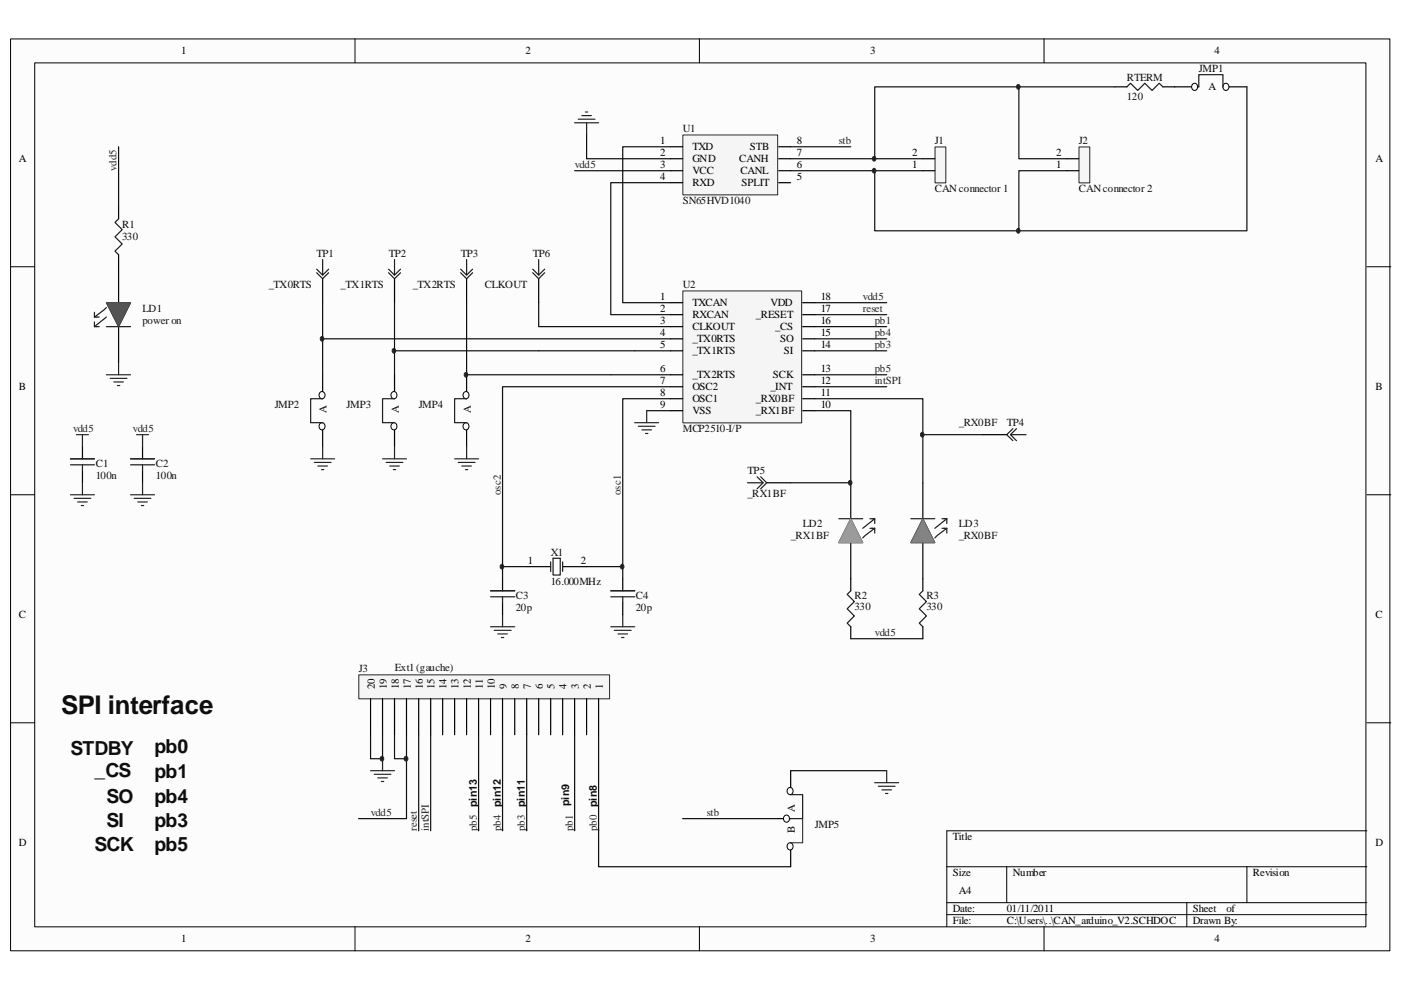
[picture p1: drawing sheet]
<svg xmlns="http://www.w3.org/2000/svg" width="297mm" height="210mm" viewBox="0 0 297 210" stroke-linecap="round" stroke-linejoin="round" font-family="sans-serif">
<path d="M2.3 8.3h292.4v193.3h-292.4z" fill="#fcfcfc"/>
<path d="M2.2 8.3h292.5v193.3h-292.5z" fill="none" stroke="#000" stroke-width=".21"/>
<path d="M7.4 13.4h282.2v183.1h-282.2z" fill="#fcfcfc"/>
<g fill="none" stroke="#000" stroke-width=".21">
<path d="M7.4 13.3h282.2v183.2h-282.2zM75.3 8.2v5.1M148.3 8.2v5.1M221.4 8.2v5.1M2.2 56.6h5.1M289.8 56.6h5.1M2.2 104.9h5.1M289.8 104.9h5.1M2.2 153.2h5.1M289.8 153.2h5.1M289.8 176.1h-89.1v20.4M75.3 196.5v5.1"/>
<path d="M148.3 196.5v5.1M200.7 183.8h89.1M200.7 191.4h89.1M200.7 193.9h89.1M213.4 183.8v7.6M221.4 196.5v5.1M251.6 191.4v5.1M264.4 183.8v7.6"/>
</g>
<path d="M25.1 43.9v2.5M25.1 54v10.2M25.1 69.3v7.6" fill="none" stroke="#000" stroke-width=".25"/>
<path d="M25.1 46.4l-.7 .8 1.5 1.5-1.5 1.5 1.5 1.5-1.5 1.6 .7 .7M20 69.3h1M20 66.2v1M20 68.2v1.1M20 67.2h1M22.6 64.2h5.1l-2.6 5.1zM22.6 65.2l-2.6 2M22.6 69.3h5.1M22.6 67.2l-2.6 2.1" fill="none" stroke="#1c1c1c" stroke-width=".25"/>
<path d="M25.1 31.1v12.8" fill="none" stroke="#0e0e0e" stroke-width=".25"/>
<path d="M22.6 79.5h5.1M25.1 76.9v2.6M23.4 80.2h3.5M24.1 81h2.1M24.9 81.7h.5" fill="none" stroke="#262626" stroke-width=".25"/>
<path d="M22.6 64.2h5.1l-2.6 5.1z" fill="#535353"/>
<path d="M22.6 64.2h5.1l-2.6 5.1z" fill="none" stroke="#4c4c4c" stroke-width=".21"/>
<path d="M144.8 28.7h20.1v12.6h-20.1z" fill="#f5f5f5"/>
<path d="M144.8 28.6h20.1v12.7h-20.1z" fill="none" stroke="#262626" stroke-width=".21"/>
<path d="M142.2 31.1h2.5M142.2 33.7h2.5M142.2 36.2h2.5M142.2 38.7h2.5M165.1 31.1h2.5M165.1 33.7h2.5M165.1 36.2h2.5M165.1 38.7h2.5" fill="none" stroke="#000" stroke-width=".25"/>
<path d="M198.3 31.2h2.2v7.6h-2.2z" fill="#f5f5f5"/>
<path d="M198.2 31.2h2.3v7.6h-2.3z" fill="none" stroke="#262626" stroke-width=".21"/>
<path d="M236.4 18.4h2.5M246.5 18.4h7.7M195.7 36.2h2.5M195.7 33.7h2.5" fill="none" stroke="#000" stroke-width=".25"/>
<path d="M121.8 36.2h20.4M124.4 28.6v5.1h17.8M142.2 38.7h-12.7v28h12.7M142.2 31.1h-10.2v33.1h10.2M167.6 36.2h28.1M167.6 33.7h28.1M172.8 64.2h15.2M172.8 66.7h15.2M137.1 87.1h5.1" fill="none" stroke="#0e0e0e" stroke-width=".25"/>
<path d="M121.8 26h5.1M122.6 25.3h3.5M123.4 24.5h2M124.1 23.7h.5M124.4 26v2.6M134.6 89.6h5.1M135.3 90.4h3.6M136.1 91.1h2M136.9 91.9h.5M137.1 87.1v2.5" fill="none" stroke="#262626" stroke-width=".25"/>
<path d="M238.9 18.4l.8-.7 1.5 1.5 1.5-1.5 1.6 1.5 1.5-1.5 .7 .7" fill="none" stroke="#1c1c1c" stroke-width=".25"/>
<path d="M252.8 17.9a.67 .67 0 0 1 .9 .1 .67 .67 0 0 1 0 .9 .67 .67 0 0 1-.9 .1 .86 .86 0 0 1 0-1.1z" fill-rule="evenodd" fill="#fcfcfc"/>
<path d="M252.8 17.9a.67 .67 0 0 1 .9 .1 .67 .67 0 0 1 0 .9 .67 .67 0 0 1-.9 .1 .86 .86 0 0 1 0-1.1z" fill="none" stroke="#000" stroke-width=".21"/>
<path d="M259.3 18.4h5.1" fill="none" stroke="#000" stroke-width=".25"/>
<path d="M259.5 17.9a.68 .68 0 0 1 .9 .1 .68 .68 0 0 1 0 .9 .68 .68 0 0 1-.9 .1 .92 .92 0 0 1 0-1.1z" fill-rule="evenodd" fill="#fcfcfc"/>
<path d="M259.5 17.9a.68 .68 0 0 1 .9 .1 .68 .68 0 0 1 0 .9 .68 .68 0 0 1-.9 .1 .92 .92 0 0 1 0-1.1z" fill="none" stroke="#000" stroke-width=".21"/>
<g fill="none" stroke="#1c1c1c" stroke-width=".25">
<path d="M254.2 18.4v-2.6h5.1v2.6M14.9 97.3h5.1M14.9 98.6h5.1M17.5 98.6v1.2M27.7 97.3h5.1M27.7 98.6h5.1M30.2 98.6v1.2M177.8 110h5.1M180.4 110l2.5 5.1h-5.1zM184.4 110h1.1M184.4 112h1.1M185.5 112l-2.6 2"/>
<path d="M185.5 110l-2.6 2M185.5 110v1M185.5 112v1M193.1 110h5.1M195.7 110l2.5 5.1h-5.1zM199.7 110h1M199.7 112h1M200.7 112l-2.5 2M200.7 110l-2.5 2M200.7 110v1M200.7 112v1M180.4 125.3l-.8 .7 1.5 1.6-1.5 1.5 1.5 1.5-1.5 1.5 .8 .8"/>
<path d="M195.7 125.3l-.8 .7 1.5 1.6-1.5 1.5 1.5 1.5-1.5 1.5 .8 .8"/>
</g>
<path d="M236.4 18.4h-50.9v15.3M264.4 18.4v30.5h-78.9v-12.7M134.6 74.4h7.6M172.8 71.8h15.2M172.8 74.4h15.2M172.8 79.5h15.2M172.8 69.3h15.2M172.8 87.1h7.6v15.3M180.4 135.4h15.3" fill="none" stroke="#0e0e0e" stroke-width=".25"/>
<path d="M17.5 94.7v2.6M17.5 99.8v2.6M30.2 94.7v2.6M30.2 99.8v2.6M180.4 102.4v7.6M180.4 115.1v10.2M195.7 102.4v7.6M195.7 115.1v10.2M180.4 132.9v2.5M195.7 132.9v2.5" fill="none" stroke="#000" stroke-width=".25"/>
<g fill="none" stroke="#262626" stroke-width=".25">
<path d="M16.2 92.2h2.6M17.5 92.2v2.5M29 92.2h2.5M30.2 92.2v2.5M14.9 104.9h5.1M15.7 105.7h3.6M16.5 106.4h2M17.2 107.2h.5M17.5 102.4v2.5M27.7 104.9h5.1M28.4 105.7h3.6M29.2 106.4h2"/>
<path d="M30 107.2h.5M30.2 102.4v2.5M129.5 132.9h5.1M130.3 133.6h3.5M131 134.4h2.1M131.8 135.2h.5M132 130.3v2.6"/>
</g>
<path d="M180.4 110l2.5 5.1h-5.1z" fill="#999"/>
<path d="M180.4 110l2.5 5.1h-5.1z" fill="none" stroke="#999" stroke-width=".21"/>
<path d="M195.7 110l2.5 5.1h-5.1z" fill="#848484"/>
<path d="M195.7 110l2.5 5.1h-5.1z" fill="none" stroke="#707070" stroke-width=".21"/>
<path d="M172.8 82h15.2M78.6 155.8v5.1h2.5v-5.1M83.6 155.8v5.1h2.6M86.2 155.8v5.1M101.5 155.8v20.3M106.5 155.8v20.3M111.7 155.8v20.3M86.2 160.9v12.7h-10.2" fill="none" stroke="#0e0e0e" stroke-width=".25"/>
<path d="M78.6 163.4h5M79.3 164.2h3.6M80.1 164.9h2M80.9 165.7h.5M81.1 160.9v2.5" fill="none" stroke="#262626" stroke-width=".25"/>
<path d="M68.4 89.6v5.1M208.4 92.2h5M162.6 102.4h5" fill="none" stroke="#000" stroke-width=".25"/>
<path d="M214.2 92.2h3.3M214.8 90.9l-1.4 1.3 1.4 1.2M215.5 90.9l-1.3 1.3 1.3 1.2M158.5 102.4h3.3M160.5 101.1l1.3 1.3-1.3 1.2M161.3 101.1l1.3 1.3-1.3 1.2" fill="none" stroke="#1c1c1c" stroke-width=".25"/>
<path d="M67.8 89.8a.68 .68 0 0 1 .9 .1 .68 .68 0 0 1 0 .9 .68 .68 0 0 1-.9 .1 .92 .92 0 0 1 0-1.1z" fill-rule="evenodd" fill="#fcfcfc"/>
<path d="M67.8 89.8a.68 .68 0 0 1 .9 .1 .68 .68 0 0 1 0 .9 .68 .68 0 0 1-.9 .1 .92 .92 0 0 1 0-1.1z" fill="none" stroke="#000" stroke-width=".21"/>
<path d="M68.4 79.5v5" fill="none" stroke="#000" stroke-width=".25"/>
<path d="M67.8 83.2a.68 .68 0 0 1 .9 .1 .68 .68 0 0 1 0 .9 .68 .68 0 0 1-.9 .1 .92 .92 0 0 1 0-1.1z" fill-rule="evenodd" fill="#fcfcfc"/>
<path d="M67.8 83.2a.68 .68 0 0 1 .9 .1 .68 .68 0 0 1 0 .9 .68 .68 0 0 1-.9 .1 .92 .92 0 0 1 0-1.1z" fill="none" stroke="#000" stroke-width=".21"/>
<path d="M68.4 84.5h-2.5v5.1h2.5" fill="none" stroke="#1c1c1c" stroke-width=".25"/>
<path d="M83.6 89.6v5.1" fill="none" stroke="#000" stroke-width=".25"/>
<path d="M83.1 89.8a.67 .67 0 0 1 .9 .1 .67 .67 0 0 1 0 .9 .67 .67 0 0 1-.9 .1 .86 .86 0 0 1 0-1.1z" fill-rule="evenodd" fill="#fcfcfc"/>
<path d="M83.1 89.8a.67 .67 0 0 1 .9 .1 .67 .67 0 0 1 0 .9 .67 .67 0 0 1-.9 .1 .86 .86 0 0 1 0-1.1z" fill="none" stroke="#000" stroke-width=".21"/>
<path d="M83.6 79.5v5" fill="none" stroke="#000" stroke-width=".25"/>
<path d="M83.1 83.2a.67 .67 0 0 1 .9 .1 .67 .67 0 0 1 0 .9 .67 .67 0 0 1-.9 .1 .86 .86 0 0 1 0-1.1z" fill-rule="evenodd" fill="#fcfcfc"/>
<path d="M83.1 83.2a.67 .67 0 0 1 .9 .1 .67 .67 0 0 1 0 .9 .67 .67 0 0 1-.9 .1 .86 .86 0 0 1 0-1.1z" fill="none" stroke="#000" stroke-width=".21"/>
<path d="M83.6 84.5h-2.5v5.1h2.5" fill="none" stroke="#1c1c1c" stroke-width=".25"/>
<path d="M98.9 89.6v5.1" fill="none" stroke="#000" stroke-width=".25"/>
<path d="M98.4 89.8a.67 .67 0 0 1 .9 .1 .67 .67 0 0 1 0 .9 .67 .67 0 0 1-.9 .1 .86 .86 0 0 1 0-1.1z" fill-rule="evenodd" fill="#fcfcfc"/>
<path d="M98.4 89.8a.67 .67 0 0 1 .9 .1 .67 .67 0 0 1 0 .9 .67 .67 0 0 1-.9 .1 .86 .86 0 0 1 0-1.1z" fill="none" stroke="#000" stroke-width=".21"/>
<path d="M98.9 79.5v5" fill="none" stroke="#000" stroke-width=".25"/>
<path d="M98.4 83.2a.67 .67 0 0 1 .9 .1 .67 .67 0 0 1 0 .9 .67 .67 0 0 1-.9 .1 .86 .86 0 0 1 0-1.1z" fill-rule="evenodd" fill="#fcfcfc"/>
<path d="M98.4 83.2a.67 .67 0 0 1 .9 .1 .67 .67 0 0 1 0 .9 .67 .67 0 0 1-.9 .1 .86 .86 0 0 1 0-1.1z" fill="none" stroke="#000" stroke-width=".21"/>
<path d="M67.1 57.8l1.3 1.3 1.3-1.3M67.1 57.1l1.3 1.2 1.3-1.2M68.4 55v3.3M82.4 57.8l1.2 1.3 1.3-1.3M82.4 57.1l1.2 1.2 1.3-1.2M83.6 55v3.3M97.7 57.8l1.2 1.3 1.3-1.3M97.7 57.1l1.2 1.2 1.3-1.2M98.9 55v3.3M98.9 84.5h-2.5v5.1h2.5" fill="none" stroke="#1c1c1c" stroke-width=".25"/>
<g fill="none" stroke="#262626" stroke-width=".25">
<path d="M65.9 97.3h5M66.6 98h3.6M67.4 98.8h2M68.2 99.6h.5M68.4 94.7v2.6M81.1 97.3h5.1M81.9 98h3.5M82.6 98.8h2.1M83.4 99.6h.5M83.6 94.7v2.6M96.4 97.3h5.1M97.2 98h3.5"/>
<path d="M97.9 98.8h2M98.7 99.6h.5M98.9 94.7v2.6"/>
</g>
<path d="M68.4 64.2v7.6M83.6 64.2v10.2M98.9 64.2v15.3h43.3M134.6 74.4h-51v5.1M142.2 71.8h-73.8v7.7" fill="none" stroke="#0e0e0e" stroke-width=".25"/>
<path d="M68.4 59.1v5.1M83.6 59.1v5.1M98.9 59.1v5.1" fill="none" stroke="#000" stroke-width=".25"/>
<path d="M228.8 31.2h2.3v7.6h-2.3z" fill="#f5f5f5"/>
<path d="M228.8 31.2h2.3v7.6h-2.3z" fill="none" stroke="#262626" stroke-width=".21"/>
<path d="M226.2 36.2h2.5M226.2 33.7h2.5" fill="none" stroke="#000" stroke-width=".25"/>
<path d="M216 18.4v15.3h10.2M226.2 36.2h-10.2v12.7" fill="none" stroke="#0e0e0e" stroke-width=".25"/>
<path d="M144.8 61.7h25.2v28h-25.2z" fill="#f5f5f5"/>
<path d="M144.8 61.7h25.2v28h-25.2z" fill="none" stroke="#262626" stroke-width=".21"/>
<g fill="none" stroke="#000" stroke-width=".25">
<path d="M114.2 59.1v5.1M142.2 64.2h2.5M142.2 66.7h2.5M142.2 69.3h2.5M142.2 71.8h2.5M142.2 74.4h2.5M142.2 79.5h2.5M170.2 64.2h2.6M170.2 66.7h2.6M170.2 69.3h2.6M170.2 71.8h2.6M170.2 74.4h2.6"/>
<path d="M170.2 79.5h2.6M142.2 82h2.5M142.2 84.5h2.5M142.2 87.1h2.5M170.2 82h2.6M170.2 84.5h2.6M170.2 87.1h2.6"/>
</g>
<path d="M114.2 64.2v5.1h28" fill="none" stroke="#0e0e0e" stroke-width=".25"/>
<path d="M112.9 57.8l1.3 1.3 1.3-1.3M112.9 57.1l1.3 1.2 1.3-1.2M114.2 55v3.3" fill="none" stroke="#1c1c1c" stroke-width=".25"/>
<path d="M76.1 143.1h53.1v5.1h-53.1z" fill="#f5f5f5"/>
<path d="M76.1 143.1h53.1v5.1h-53.1z" fill="none" stroke="#262626" stroke-width=".21"/>
<g fill="none" stroke="#000" stroke-width=".25">
<path d="M78.6 148.1v7.7M81.1 148.1v7.7M83.6 148.1v7.7M86.2 148.1v7.7M88.8 148.1v7.7M91.3 148.1v7.7M93.8 148.1v7.7M96.4 148.1v7.7M98.9 148.1v7.7M101.5 148.1v7.7M104 148.1v7.7M106.5 148.1v7.7"/>
<path d="M109.1 148.1v7.7M111.7 148.1v7.7M114.2 148.1v7.7M116.8 148.1v7.7M119.3 148.1v7.7M121.8 148.1v7.7M124.4 148.1v7.7M126.9 148.1v7.7"/>
</g>
<path d="M88.8 155.8v20.3M91.3 155.8v20.3M126.9 155.8v20.3" fill="none" stroke="#0e0e0e" stroke-width=".25"/>
<path d="M98.6 79a.46 .46 0 0 1 .6 .5 .46 .46 0 0 1-.6 .4 .61 .61 0 0 1 0-.9z" fill-rule="evenodd" fill="#262626"/>
<path d="M98.6 79a.46 .46 0 0 1 .6 .5 .46 .46 0 0 1-.6 .4 .61 .61 0 0 1 0-.9z" fill="none" stroke="#262626" stroke-width=".21"/>
<path d="M83.3 73.9a.45 .45 0 0 1 .6 .5 .45 .45 0 0 1-.6 .4 .6 .6 0 0 1 0-.9z" fill-rule="evenodd" fill="#262626"/>
<path d="M83.3 73.9a.45 .45 0 0 1 .6 .5 .45 .45 0 0 1-.6 .4 .6 .6 0 0 1 0-.9z" fill="none" stroke="#262626" stroke-width=".21"/>
<path d="M68.1 71.4a.45 .45 0 0 1 .6 .4 .45 .45 0 0 1-.6 .5 .6 .6 0 0 1 0-.9z" fill-rule="evenodd" fill="#262626"/>
<path d="M68.1 71.4a.45 .45 0 0 1 .6 .4 .45 .45 0 0 1-.6 .5 .6 .6 0 0 1 0-.9z" fill="none" stroke="#262626" stroke-width=".21"/>
<path d="M185.1 33.2a.46 .46 0 0 1 .6 .5 .46 .46 0 0 1-.6 .4 .61 .61 0 0 1 0-.9z" fill-rule="evenodd" fill="#262626"/>
<path d="M185.1 33.2a.46 .46 0 0 1 .6 .5 .46 .46 0 0 1-.6 .4 .61 .61 0 0 1 0-.9z" fill="none" stroke="#262626" stroke-width=".21"/>
<path d="M185.1 35.8a.45 .45 0 0 1 .6 .4 .45 .45 0 0 1-.6 .4 .6 .6 0 0 1 0-.8z" fill-rule="evenodd" fill="#262626"/>
<path d="M185.1 35.8a.45 .45 0 0 1 .6 .4 .45 .45 0 0 1-.6 .4 .6 .6 0 0 1 0-.8z" fill="none" stroke="#262626" stroke-width=".21"/>
<path d="M215.7 18a.45 .45 0 0 1 .6 .4 .45 .45 0 0 1-.6 .4 .6 .6 0 0 1 0-.8z" fill-rule="evenodd" fill="#262626"/>
<path d="M215.7 18a.45 .45 0 0 1 .6 .4 .45 .45 0 0 1-.6 .4 .6 .6 0 0 1 0-.8z" fill="none" stroke="#262626" stroke-width=".21"/>
<path d="M215.7 48.5a.45 .45 0 0 1 .6 .4 .45 .45 0 0 1-.6 .5 .6 .6 0 0 1 0-.9z" fill-rule="evenodd" fill="#262626"/>
<path d="M215.7 48.5a.45 .45 0 0 1 .6 .4 .45 .45 0 0 1-.6 .5 .6 .6 0 0 1 0-.9z" fill="none" stroke="#262626" stroke-width=".21"/>
<path d="M167.6 31.1h12.8M167.6 102.4h12.8M121.8 155.8v20.3" fill="none" stroke="#0e0e0e" stroke-width=".25"/>
<path d="M180.1 101.9a.45 .45 0 0 1 .5 .5 .45 .45 0 0 1-.5 .4 .6 .6 0 0 1 0-.9z" fill-rule="evenodd" fill="#262626"/>
<path d="M180.1 101.9a.45 .45 0 0 1 .5 .5 .45 .45 0 0 1-.5 .4 .6 .6 0 0 1 0-.9z" fill="none" stroke="#262626" stroke-width=".21"/>
<path d="M172.8 84.5h22.9v17.9M195.7 92.2h12.7" fill="none" stroke="#0e0e0e" stroke-width=".25"/>
<path d="M195.3 91.7a.45 .45 0 0 1 .6 .5 .45 .45 0 0 1-.6 .4 .6 .6 0 0 1 0-.9z" fill-rule="evenodd" fill="#262626"/>
<path d="M195.3 91.7a.45 .45 0 0 1 .6 .5 .45 .45 0 0 1-.6 .4 .6 .6 0 0 1 0-.9z" fill="none" stroke="#262626" stroke-width=".21"/>
<path d="M85.9 160.4a.47 .47 0 0 1 .6 .5 .47 .47 0 0 1-.6 .4 .6 .6 0 0 1 0-.9z" fill-rule="evenodd" fill="#262626"/>
<path d="M85.9 160.4a.47 .47 0 0 1 .6 .5 .47 .47 0 0 1-.6 .4 .6 .6 0 0 1 0-.9z" fill="none" stroke="#262626" stroke-width=".21"/>
<path d="M80.8 160.4a.46 .46 0 0 1 .6 .5 .46 .46 0 0 1-.6 .4 .61 .61 0 0 1 0-.9z" fill-rule="evenodd" fill="#262626"/>
<path d="M80.8 160.4a.46 .46 0 0 1 .6 .5 .46 .46 0 0 1-.6 .4 .61 .61 0 0 1 0-.9z" fill="none" stroke="#262626" stroke-width=".21"/>
<path d="M144.7 173.6h20.4M167.6 163.4h20.4" fill="none" stroke="#0e0e0e" stroke-width=".25"/>
<path d="M165.1 173.6h2.5" fill="none" stroke="#000" stroke-width=".25"/>
<path d="M166.3 173a.67 .67 0 0 1 .9 .1 .67 .67 0 0 1 0 .9 .67 .67 0 0 1-.9 .1 .86 .86 0 0 1 0-1.1z" fill-rule="evenodd" fill="#fcfcfc"/>
<path d="M166.3 173a.67 .67 0 0 1 .9 .1 .67 .67 0 0 1 0 .9 .67 .67 0 0 1-.9 .1 .86 .86 0 0 1 0-1.1z" fill="none" stroke="#000" stroke-width=".21"/>
<path d="M167.6 163.4v5.1" fill="none" stroke="#000" stroke-width=".25"/>
<path d="M167.1 167.2a.67 .67 0 0 1 .9 .1 .67 .67 0 0 1 0 .9 .67 .67 0 0 1-.9 .1 .86 .86 0 0 1 0-1.1z" fill-rule="evenodd" fill="#fcfcfc"/>
<path d="M167.1 167.2a.67 .67 0 0 1 .9 .1 .67 .67 0 0 1 0 .9 .67 .67 0 0 1-.9 .1 .86 .86 0 0 1 0-1.1z" fill="none" stroke="#000" stroke-width=".21"/>
<path d="M167.6 178.7v5.1" fill="none" stroke="#000" stroke-width=".25"/>
<path d="M167.1 178.9a.67 .67 0 0 1 .9 .1 .67 .67 0 0 1 0 .9 .67 .67 0 0 1-.9 .1 .86 .86 0 0 1 0-1.1z" fill-rule="evenodd" fill="#fcfcfc"/>
<path d="M167.1 178.9a.67 .67 0 0 1 .9 .1 .67 .67 0 0 1 0 .9 .67 .67 0 0 1-.9 .1 .86 .86 0 0 1 0-1.1z" fill="none" stroke="#000" stroke-width=".21"/>
<path d="M116.8 119.1v2.1M117.3 118.4h1.5v3.5h-1.5zM119.3 119.1v2.1M167.6 168.5h2.6v5.1h-2.6" fill="none" stroke="#1c1c1c" stroke-width=".25"/>
<path d="M170.2 173.6v5.1M170.2 178.7h-2.6" fill="none" stroke="#1c1c1c" stroke-width=".21" stroke-dasharray="6.1 2"/>
<path d="M142.2 82h-35.7v40.7M106.5 120.1h5.2M126.9 176.1v7.7h40.7" fill="none" stroke="#0e0e0e" stroke-width=".25"/>
<path d="M104 132.9h5.1M104.8 133.6h3.6M105.5 134.4h2.1M106.3 135.2h.5M106.5 130.3v2.6M185.5 165.9h5M186.2 166.7h3.6M187 167.5h2M187.7 168.2h.6M188 163.4v2.5" fill="none" stroke="#262626" stroke-width=".25"/>
<path d="M111.7 120.1h5.1M119.3 120.1h5.1" fill="none" stroke="#000" stroke-width=".25"/>
<path d="M106.2 119.7a.45 .45 0 0 1 .6 .4 .45 .45 0 0 1-.6 .5 .6 .6 0 0 1 0-.9z" fill-rule="evenodd" fill="#262626"/>
<path d="M106.2 119.7a.45 .45 0 0 1 .6 .4 .45 .45 0 0 1-.6 .5 .6 .6 0 0 1 0-.9z" fill="none" stroke="#262626" stroke-width=".21"/>
<path d="M142.2 84.5h-10.2v38.2M124.4 120.1h7.6" fill="none" stroke="#0e0e0e" stroke-width=".25"/>
<path d="M131.7 119.7a.45 .45 0 0 1 .6 .4 .45 .45 0 0 1-.6 .5 .6 .6 0 0 1 0-.9z" fill-rule="evenodd" fill="#262626"/>
<path d="M131.7 119.7a.45 .45 0 0 1 .6 .4 .45 .45 0 0 1-.6 .5 .6 .6 0 0 1 0-.9z" fill="none" stroke="#262626" stroke-width=".21"/>
<path d="M106.5 122.7v2.6M106.5 127.8v2.5M132 122.7v2.6M132 127.8v2.5" fill="none" stroke="#000" stroke-width=".25"/>
<path d="M104 125.3h5.1M104 126.5h5.1M106.5 126.5v1.3M129.5 125.3h5.1M129.5 126.5h5.1M132 126.5v1.3" fill="none" stroke="#1c1c1c" stroke-width=".25"/>
<text font-size="5.5" fill="#0e0e0e" x="13" y="151.3">SPI interface</text>
<g font-size="4.1" fill="#0e0e0e">
<text x="15" y="160">STDBY</text>
<text x="32.8" y="159.7">pb0</text>
<text x="20.1" y="164.8">_CS</text>
<text x="32.8" y="165.1">pb1</text>
<text x="22.6" y="170.2">SO</text>
<text x="32.8" y="170.2">pb4</text>
<text x="22.6" y="175.3">SI</text>
<text x="32.8" y="175.3">pb3</text>
<text x="20.1" y="180.3">SCK</text>
<text x="32.8" y="180.3">pb5</text>
</g>
<g font-size="2.3">
<text x="38.4" y="11.5">1</text>
<text x="111.4" y="11.5">2</text>
<text x="184.5" y="11.5">3</text>
<text x="257.5" y="11.5">4</text>
<text x="256.2" y="19.1">A</text>
<text x="4" y="34.4">A</text>
<text x="140" y="30.6">1</text>
<text x="140" y="33.1">2</text>
<text x="140" y="35.7">3</text>
<text x="146.8" y="31.8">TXD</text>
<text x="146.8" y="34.4">GND</text>
<text x="156.7" y="34.4">CANH</text>
<text x="159" y="31.8">STB</text>
<text x="168.9" y="35.7">6</text>
<text x="168.9" y="33.1">7</text>
<text x="168.9" y="30.6">8</text>
<text x="193.4" y="35.7">1</text>
<text x="193.4" y="33.1">2</text>
<text x="223.9" y="35.7">1</text>
<text x="223.9" y="33.1">2</text>
<text x="291.6" y="34.4">A</text>
<text x="140" y="38.2">4</text>
<text x="146.8" y="37">VCC</text>
<text x="146.8" y="39.5">RXD</text>
<text x="157" y="37">CANL</text>
<text x="157.2" y="39.5">SPLIT</text>
<text x="168.9" y="38.2">5</text>
<text x="140" y="63.7">1</text>
<text x="146.8" y="64.9">TXCAN</text>
<text x="163.4" y="64.9">VDD</text>
<text x="174" y="63.7">18</text>
<text x="140" y="66.2">2</text>
<text x="140" y="68.7">3</text>
<text x="140" y="71.3">4</text>
<text x="146.8" y="67.5">RXCAN</text>
<text x="146.8" y="70">CLKOUT</text>
<text x="160.3" y="67.5">_RESET</text>
<text x="164.4" y="70">_CS</text>
<text x="174" y="66.2">17</text>
<text x="174" y="71.3">15</text>
<text x="174" y="68.7">16</text>
<text x="140" y="73.8">5</text>
<text x="146.8" y="72.6">_TX0RTS</text>
<text x="146.8" y="75.1">_TX1RTS</text>
<text x="165.4" y="72.6">SO</text>
<text x="166.2" y="75.1">SI</text>
<text x="174" y="73.8">14</text>
<text x="4" y="82.7">B</text>
<text x="140" y="78.9">6</text>
<text x="140" y="81.4">7</text>
<text x="140" y="84">8</text>
<text x="146.8" y="80.2">_TX2RTS</text>
<text x="146.8" y="82.7">OSC2</text>
<text x="163.4" y="82.7">_INT</text>
<text x="163.9" y="80.2">SCK</text>
<text x="174" y="84">11</text>
<text x="174" y="81.4">12</text>
<text x="174" y="78.9">13</text>
<text x="291.6" y="82.7">B</text>
<text x="69.3" y="87.6" transform="rotate(-90 69.3 87.6)">A</text>
<text x="84.5" y="87.6" transform="rotate(-90 84.5 87.6)">A</text>
<text x="99.8" y="87.6" transform="rotate(-90 99.8 87.6)">A</text>
<text x="140" y="86.6">9</text>
<text x="146.8" y="85.3">OSC1</text>
<text x="146.8" y="87.8">VSS</text>
<text x="160.3" y="87.8">_RX1BF</text>
<text x="160.3" y="85.3">_RX0BF</text>
<text x="174" y="86.6">10</text>
<text x="111.9" y="119.6">1</text>
<text x="123.1" y="119.6">2</text>
<text x="4" y="131.1">C</text>
<text x="291.6" y="131.1">C</text>
<text x="79.5" y="146.1" transform="rotate(-90 79.5 146.1)">20</text>
<text x="82" y="146.1" transform="rotate(-90 82 146.1)">19</text>
<text x="84.5" y="146.1" transform="rotate(-90 84.5 146.1)">18</text>
<text x="87.1" y="146.1" transform="rotate(-90 87.1 146.1)">17</text>
<text x="89.6" y="146.1" transform="rotate(-90 89.6 146.1)">16</text>
<text x="92.2" y="146.1" transform="rotate(-90 92.2 146.1)">15</text>
<text x="94.7" y="146.1" transform="rotate(-90 94.7 146.1)">14</text>
<text x="97.2" y="146.1" transform="rotate(-90 97.2 146.1)">13</text>
<text x="99.8" y="146.1" transform="rotate(-90 99.8 146.1)">12</text>
<text x="102.4" y="146.1" transform="rotate(-90 102.4 146.1)">11</text>
<text x="104.9" y="146.1" transform="rotate(-90 104.9 146.1)">10</text>
<text x="107.4" y="146.1" transform="rotate(-90 107.4 146.1)">9</text>
<text x="110" y="146.1" transform="rotate(-90 110 146.1)">8</text>
<text x="112.5" y="146.1" transform="rotate(-90 112.5 146.1)">7</text>
<text x="115.1" y="146.1" transform="rotate(-90 115.1 146.1)">6</text>
<text x="117.6" y="146.1" transform="rotate(-90 117.6 146.1)">5</text>
<text x="120.1" y="146.1" transform="rotate(-90 120.1 146.1)">4</text>
<text x="122.7" y="146.1" transform="rotate(-90 122.7 146.1)">3</text>
<text x="125.3" y="146.1" transform="rotate(-90 125.3 146.1)">2</text>
<text x="127.8" y="146.1" transform="rotate(-90 127.8 146.1)">1</text>
<text x="168.5" y="172.1" transform="rotate(-90 168.5 172.1)">A</text>
<text x="4" y="179.4">D</text>
<text x="168.5" y="176.7" transform="rotate(-90 168.5 176.7)">B</text>
<text x="202" y="178.1">Title</text>
<text x="291.6" y="179.4">D</text>
<text x="202" y="185.8">Size</text>
<text x="214.8" y="185.8">Number</text>
<text x="265.6" y="185.8">Revision</text>
<text x="203.3" y="189.6">A4</text>
<text x="202" y="193.4">Date:</text>
<text x="202" y="196">File:</text>
<text x="213.5" y="193.4">01/11/2011</text>
<text x="213.5" y="196">C:\Users\..\CAN_arduino_V2.SCHDOC</text>
<text x="252.9" y="196">Drawn By:</text>
<text x="252.9" y="193.4">Sheet</text>
<text x="260.1" y="193.4">of</text>
<text x="38.4" y="199.8">1</text>
<text x="111.4" y="199.8">2</text>
<text x="184.5" y="199.8">3</text>
<text x="257.5" y="199.8">4</text>
</g>
<g font-size="2.3" fill="#0e0e0e">
<text x="238.9" y="17.1">RTERM</text>
<text x="254.2" y="15.3">JMP1</text>
<text x="238.9" y="21.2">120</text>
<text x="144.8" y="28">U1</text>
<text x="198.2" y="30.6">J1</text>
<text x="228.8" y="30.6">J2</text>
<text x="198.2" y="40.8">CAN connector 1</text>
<text x="228.8" y="40.8">CAN connector 2</text>
<text x="144.8" y="43.3">SN65HVD1040</text>
<text x="25.9" y="50.9">330</text>
<text x="25.9" y="48.4">R1</text>
<text x="67.1" y="54.5">TP1</text>
<text x="82.4" y="54.5">TP2</text>
<text x="97.7" y="54.5">TP3</text>
<text x="112.9" y="54.5">TP6</text>
<text x="57" y="61.1">_TX0RTS</text>
<text x="72.2" y="61.1">_TX1RTS</text>
<text x="87.5" y="61.1">_TX2RTS</text>
<text x="102.8" y="61.1">CLKOUT</text>
<text x="144.8" y="61.1">U2</text>
<text x="30.2" y="68.7">power on</text>
<text x="30.2" y="66.2">LD1</text>
<text x="58.2" y="86.6">JMP2</text>
<text x="73.5" y="86.6">JMP3</text>
<text x="88.8" y="86.6">JMP4</text>
<text x="144.8" y="91.7">MCP2510-I/P</text>
<text x="203.3" y="90.4">_RX0BF</text>
<text x="213.5" y="90.4">TP4</text>
<text x="20.3" y="101.6">100n</text>
<text x="20.3" y="99">C1</text>
<text x="33" y="101.6">100n</text>
<text x="33" y="99">C2</text>
<text x="158.5" y="100.5">TP5</text>
<text x="158.5" y="105.4">_RX1BF</text>
<text x="170.2" y="111.8">LD2</text>
<text x="203.3" y="111.8">LD3</text>
<text x="116.8" y="117.9">X1</text>
<text x="167.7" y="114.3">_RX1BF</text>
<text x="203.3" y="114.3">_RX0BF</text>
<text x="116.8" y="124">16.000MHz</text>
<text x="109.4" y="129.5">20p</text>
<text x="109.4" y="127">C3</text>
<text x="134.8" y="129.5">20p</text>
<text x="134.8" y="127">C4</text>
<text x="181.1" y="129.3">330</text>
<text x="181.1" y="127">R2</text>
<text x="196.4" y="129.3">330</text>
<text x="196.4" y="127">R3</text>
<text x="76.1" y="142.5">J3</text>
<text x="83.7" y="142.3">Ext1 (gauche)</text>
<text x="101.1" y="171.1" transform="rotate(-90 101.1 171.1)">pin13</text>
<text x="106.2" y="171.1" transform="rotate(-90 106.2 171.1)">pin12</text>
<text x="111.2" y="171.1" transform="rotate(-90 111.2 171.1)">pin11</text>
<text x="120.7" y="170.8" transform="rotate(-90 120.7 170.8)">pin9</text>
<text x="126.5" y="171.1" transform="rotate(-90 126.5 171.1)">pin8</text>
<text x="172.8" y="175.6">JMP5</text>
</g>
<g font-size="2.3" fill="#262626">
<text x="121.9" y="35.7">vdd5</text>
<text x="177.8" y="30.6">stb</text>
<text x="24.7" y="36.2" transform="rotate(-90 24.7 36.2)">vdd5</text>
<text x="183" y="63.7">vdd5</text>
<text x="183" y="66.2">reset</text>
<text x="185.5" y="71.3">pb4</text>
<text x="185.5" y="68.7">pb1</text>
<text x="185.5" y="73.8">pb3</text>
<text x="185.5" y="81.4">intSPI</text>
<text x="185.5" y="78.9">pb5</text>
<text x="15.5" y="91.7">vdd5</text>
<text x="28.2" y="91.7">vdd5</text>
<text x="106.2" y="104.9" transform="rotate(-90 106.2 104.9)">osc2</text>
<text x="131.6" y="104.9" transform="rotate(-90 131.6 104.9)">osc1</text>
<text x="185.5" y="134.9">vdd5</text>
<text x="78.6" y="173.1">vdd5</text>
<text x="149.9" y="173.1">stb</text>
<text x="88.3" y="176.1" transform="rotate(-90 88.3 176.1)">reset</text>
<text x="90.9" y="176.1" transform="rotate(-90 90.9 176.1)">intSPI</text>
<text x="101.1" y="176.1" transform="rotate(-90 101.1 176.1)">pb5</text>
<text x="106.2" y="176.1" transform="rotate(-90 106.2 176.1)">pb4</text>
<text x="111.2" y="176.1" transform="rotate(-90 111.2 176.1)">pb3</text>
<text x="121.5" y="176.1" transform="rotate(-90 121.5 176.1)">pb1</text>
<text x="126.5" y="176.1" transform="rotate(-90 126.5 176.1)">pb0</text>
</g>
</svg>
